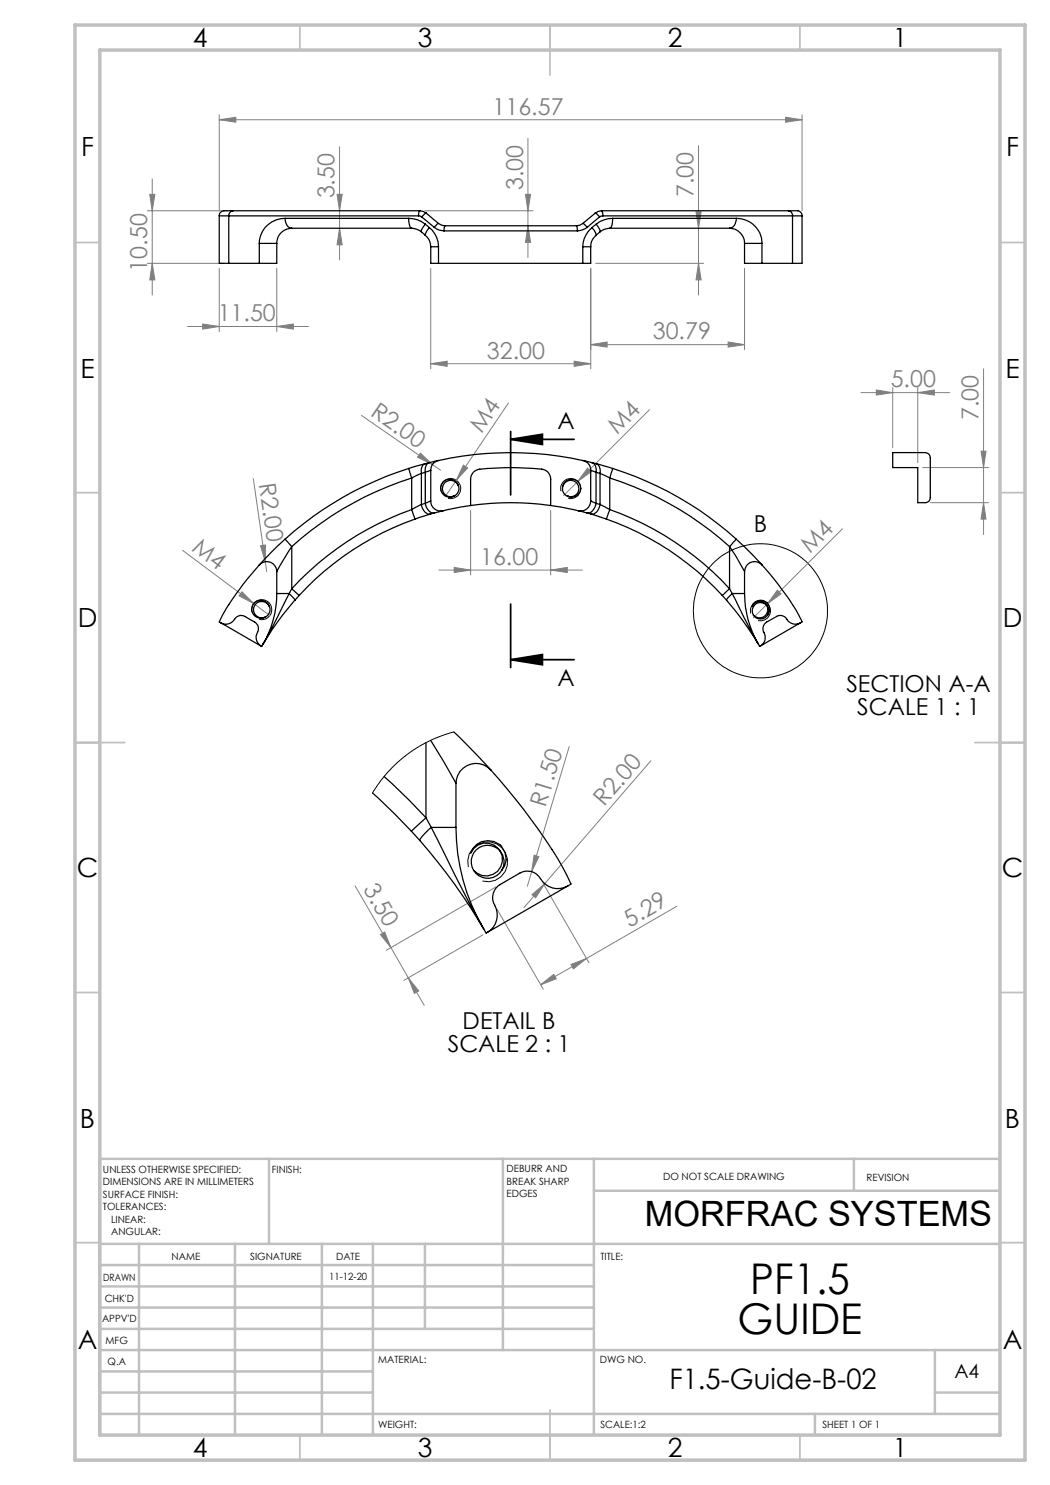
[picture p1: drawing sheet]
<svg xmlns="http://www.w3.org/2000/svg" width="210mm" height="297mm" viewBox="0 0 210 297" stroke-linecap="round" stroke-linejoin="round" font-family="sans-serif">
<g fill="none" stroke="#000" stroke-width=".2">
<path d="M88.2 98.2a2 2 0 0 1 1.8-2.5 2 2 0 0 1 2.1 2.2 2 2 0 0 1-2.5 1.8M112.2 98.2a1.99 1.99 0 0 1 1.8-2.5 1.99 1.99 0 0 1 2.1 2.2 1.99 1.99 0 0 1-2.5 1.8M50.4 122.4a2 2 0 0 1 1.8-2.5 2 2 0 0 1 2.1 2.2 2 2 0 0 1-2.5 1.8M150.1 122.7a2 2 0 0 1 1.8-2.5 2 2 0 0 1 2.2 2.1 2 2 0 0 1-2.5 1.8M93.7 173.4a4 4 0 0 1 3.5-5 4 4 0 0 1 4.3 4.3 4 4 0 0 1-5 3.5"/>
<circle cx="152.1" cy="122.2" r="13.4"/>
</g>
<path d="M102.1 87.9h12.7M102.1 86.3v12.7M102.1 87.9l6.4-1v2zM102.1 120.8v12.7M102.1 131.9h12.7M102.1 131.9l6.4-1v2.1z" fill="none" stroke="#000" stroke-width=".35"/>
<g fill="none" stroke="#808080" stroke-width=".2">
<path d="M30 38.9h1l-.6 3.3zM30.4 35.8v23.2M43.9 24l3.3-.5v.9zM43.9 23v19.2M43.9 24h116.5M67.4 38.9h1l-.5 3.3zM67.9 29.3v22.7M105.1 38.9h1l-.5 3.3zM105.6 27.7v23.8M139.7 29.1v29.9M157.1 23.5l3.3 .5-3.3 .4zM160.4 23v19.2"/>
<path d="M29.5 42.2h16.1M29.5 52.7h15.3M30.4 52.7l.6 3.3h-1zM43.9 53.7v12.6M55.4 53.7v12.6M67.9 45.6l.5 3.4h-1zM85 42.2h21.6M86.1 53.7v20.1M105.6 45.2l.5 3.3h-1zM118.1 53.7v20.1M119.1 52.7h21.6M139.2 42.4h1l-.5 3.2z"/>
<path d="M139.7 52.7l.5 3.3h-1zM148.9 53.7v16.2M37.5 65.3h24.2M40.5 64.8l3.4 .5-3.4 .5zM55.4 65.3l3.3-.5v1zM86.1 72.7l3.3-.5v1.1zM86.1 72.7h32M114.8 72.2l3.3 .5-3.3 .6zM118.1 68.9l3.3-.5v1zM118.1 68.9h30.8M145.6 68.4l3.3 .5-3.3 .5zM172.2 78.5h17.7"/>
<path d="M175.3 78l3.2 .5-3.2 .5zM178.5 77.5v12M183.6 78.5l3.3-.5v1zM183.6 77.5v15M196.7 73.8v33.1M50.7 95.7l2.6 18.6M72.3 83.1l14.2 9.8M84.1 90.6l2.4 2.3-3-1.5zM86.5 92.9l1.6 1.1M91.3 96.1l-2.3 3.3M92.7 93l.8 .6-2.2 2.5zM101.7 80.6l-10.4 15.5"/>
<path d="M117.5 93.6l.8 .7-2.8 2zM129.9 81.9l-17.2 17.2M184.5 93.5h13.2M196.2 90.2h1l-.5 3.3zM36.5 110.1l14.3 10.6M48.4 118.4l2.4 2.3-3-1.5zM52.1 109.1l1-.1v3.4zM87.8 114h28.7M90.8 113.5l3.3 .5-3.3 .5zM94.1 102.1v12.9M110.1 114l3.4-.5v1zM110.1 102.1v12.9"/>
<path d="M155.5 118l.7 .8-2.7 2zM168.5 105.8l-17.8 17.8M186.1 100.5h11.6M196.7 100.5l.5 3.3h-1zM50.8 120.7l3.1 2.4M113.8 149.3l-7.5 25M130.2 152.1l-25.4 29.4M71 177.2l7.2 12.3M99.2 177.4l-21.9 12.6M106.3 174.3l-.8 2.9M106.4 178.9l2.5-2.2-1.8 2.9zM106.8 171l1 .3-1.5 3z"/>
<path d="M108.6 176.6l9.2 15.9M76.1 186.9l.8-.5 1.3 3.1zM78.2 189.5l6.6 11.6M81.7 195.6l2 2.6-.8 .5zM96.6 187l-15.8 9.1M99.4 181.9l9.3 15.9M108.1 197l2.6-2.1 .6 .9zM114.2 192.9l3.1-1.2-2.6 2.1zM117.3 191.7l-9.2 5.3M135.4 181.3l-18.1 10.4"/>
</g>
<g fill="none" stroke="#c0c0c0" stroke-width=".35">
<path d="M60 5v5M110 5v10M160 5v5M15 48.5h5M200 48.5h5M15 98.5h5M200 98.5h5M15 148.5h10M195 148.5h10M15 198.5h5M200 198.5h5M15 248.5h5"/>
<path d="M200 248.5h5M60 287v5M110 282v10M160 287v5"/>
</g>
<g fill="none" stroke="#c0c0c0" stroke-width=".5">
<path d="M53.8 231.8v17M100.6 231.8v38.2M118.8 231.8v55.2M118.8 238.2h81.2M170.8 231.8v6.4M200 231.8h-180v55.2M20 248.8h180M20 257.3h98.8M20 253h98.8M27.8 248.8v38.2M47 248.8v38.2M64.4 248.8v38.2"/>
<path d="M74.6 248.8v38.2M85 248.8v17M20 265.8h98.8M20 261.5h98.8M20 278.5h54.6M20 274.3h54.6M20 270h180M187 278.5h13M187 270v12.8M20 282.8h180M163 282.8v4.2"/>
</g>
<path d="M15 5h190v287h-190zM20 10h180v277h-180z" fill="none" stroke="#c0c0c0" stroke-width=".7"/>
<path d="M102.1 87.9l6.4-1v2zM102.1 131.9l6.4-1v2.1z" fill="#000"/>
<g fill="#808080">
<path d="M52.1 109.1l1-.1v3.4z"/>
<path d="M48.4 118.4l2.4 2.3-3-1.5z"/>
<path d="M84.1 90.6l2.4 2.3-3-1.5z"/>
<path d="M155.5 118l.7 .8-2.7 2z"/>
<path d="M117.5 93.6l.8 .7-2.8 2z"/>
<path d="M106.4 178.9l2.5-2.2-1.8 2.9z"/>
<path d="M92.7 93l.8 .6-2.2 2.5z"/>
<path d="M106.8 171l1 .3-1.5 3z"/>
<path d="M183.6 78.5l3.3-.5v1zM175.3 78l3.2 .5-3.2 .5z"/>
<path d="M86.1 72.7l3.3-.5v1.1zM114.8 72.2l3.3 .5-3.3 .6zM118.1 68.9l3.3-.5v1zM145.6 68.4l3.3 .5-3.3 .5zM43.9 24l3.3-.5v.9zM157.1 23.5l3.3 .5-3.3 .4zM40.5 64.8l3.4 .5-3.4 .5zM55.4 65.3l3.3-.5v1z"/>
<path d="M108.1 197l2.6-2.1 .6 .9zM114.2 192.9l3.1-1.2-2.6 2.1z"/>
<path d="M196.7 100.5l.5 3.3h-1zM196.2 90.2h1l-.5 3.3z"/>
<path d="M105.1 38.9h1l-.5 3.3zM105.6 45.2l.5 3.3h-1zM139.2 42.4h1l-.5 3.2zM139.7 52.7l.5 3.3h-1zM67.4 38.9h1l-.5 3.3zM67.9 45.6l.5 3.4h-1zM30 38.9h1l-.6 3.3zM30.4 52.7l.6 3.3h-1z"/>
<path d="M76.1 186.9l.8-.5 1.3 3.1zM81.7 195.6l2 2.6-.8 .5z"/>
<path d="M90.8 113.5l3.3 .5-3.3 .5zM110.1 114l3.4-.5v1z"/>
</g>
<g fill="none" stroke="#000" stroke-width=".25">
<path d="M43.9 43.2h1.9M43.9 43.2v9.5h1.9M45.8 52.7h6.1M45.8 43.2h37.9M45.8 43.2v9.5M46.6 42.2a.98 .98 0 0 0-.8 1M46.6 42.2h37.4M46.6 42.2h-.8a1.87 1.87 0 0 0-1.9 .6v.4M51.9 48.7h3.5M51.9 48.7v4M55.4 48.7v4h-3.5M57 43.7h24.7"/>
<path d="M57 43.7a5 5 0 0 0-5.1 5M57 43.7a1.72 1.72 0 0 0 1.3 1.9M58.3 45.6h24M58.3 45.6a3 3 0 0 0-2.9 3.1M81.7 43.7a5.2 5.2 0 0 1 3.4 1.1M81.7 43.7a2.08 2.08 0 0 0 .6 1.9M82.3 45.6a3.6 3.6 0 0 1 2 .8M83.7 43.2l.6 .2M84 42.2l-.3 1M84 42.2l.7 .1 .6 .3M84.3 46.4l.8 .7M84.3 43.4l2.6 2.1"/>
<path d="M85.1 47.1a2.81 2.81 0 0 1 1 2.3M85.1 44.8a2.19 2.19 0 0 0-.8 1.6M85.1 44.8l.8 .7M85.3 42.6l-.4 .2-.6 .6M85.3 42.6l2.4 2.1M85.9 45.5a4.9 4.9 0 0 1 1.8 3.9M85.9 45.5l-.6 .8-.2 .8M86.1 49.4h1.6M86.1 49.4v3.3h1.6M86.9 45.5a2.99 2.99 0 0 0 1.9 .7M87.7 52.7h28.9M87.7 44.7l-.8 .8"/>
<path d="M87.7 44.7l.6 .3 .7 .2M87.7 49.4v3.3M88.8 46.2h26.7M89 45.2l-.2 1M89 45.2h26.3M115.3 45.2l.2 1M116.6 44.7l-.6 .3-.7 .2M116.6 44.7l.8 .8M116.6 49.4h1.5M116.6 49.4v3.3M117.4 45.5a3.6 3.6 0 0 1-1.9 .7M118.1 49.4v3.3h-1.5"/>
<path d="M118.4 45.5a5.2 5.2 0 0 0-1.8 3.9M118.4 45.5a2.22 2.22 0 0 1 .8 1.6M119 42.6l-2.4 2.1M119 42.6l.4 .2 .5 .6M119.2 47.1a2.87 2.87 0 0 0-1.1 2.3M119.2 44.8a2.19 2.19 0 0 1 .8 1.6M119.2 44.8l-.8 .7M119.9 43.4l-2.5 2.1M120 46.4l-.8 .7M120.3 42.2l-.7 .1-.6 .3M120.3 42.2l.2 .3 .1 .7M120.3 42.2h37.4"/>
<path d="M120.6 43.2l-.7 .2M120.6 43.2h37.9M122 45.6a3.4 3.4 0 0 0-2 .8M122 45.6h23.9M122.6 43.7h24.6M122.6 43.7a5.4 5.4 0 0 0-3.4 1.1M122.6 43.7l-.2 1.4-.4 .5M145.9 45.6a3.1 3.1 0 0 1 3 3.1M147.2 43.7a5 5 0 0 1 5.2 5M147.2 43.7a1.72 1.72 0 0 1-1.3 1.9M148.9 48.7h3.5M148.9 48.7v4h3.5"/>
<path d="M152.4 52.7h6.1M152.4 48.7v4M157.7 42.2a.92 .92 0 0 1 .8 1M157.7 42.2h.7a2.1 2.1 0 0 1 1.9 .4l.1 .6M158.5 43.2h1.9M158.5 43.2v9.5M160.4 43.2v9.5h-1.9M81.7 93.7l.6 1.9M81.7 93.7a67.3 67.3 0 0 0-24.7 14.1M82.3 95.6a66.2 66.2 0 0 0-24 13.7M82.3 95.6v6.3M84.3 94.7l-2 .9"/>
<path d="M84.3 94.7v6.2M85.1 92.7a1.62 1.62 0 0 0-.8 2M85.1 92.7l-3.4 1M85.1 94.5v6.2M85.1 94.5l-.8 .2M85.9 92.5a1.68 1.68 0 0 0-.8 2M85.9 92.5l-.8 .2M86.1 94l-1 .5M86.1 94v6.2M87.7 92.1a1.9 1.9 0 0 0-1.6 1.9M87.7 92.1a66.4 66.4 0 0 1 28.9 0M87.7 92.1l-1.8 .4"/>
<path d="M90.8 99.2l-.6 .1M91.7 97.1a1.64 1.64 0 0 0-2.2-.9 1.64 1.64 0 0 0-.9 2.2 1.64 1.64 0 0 0 2.2 .8M91.7 97.1a1.81 1.81 0 0 0-2.4-1.2 1.81 1.81 0 0 0-1 2.5 1.81 1.81 0 0 0 2.5 .8M91.7 97.1a1.64 1.64 0 0 1-.9 2.1M112.6 97.3a1.65 1.65 0 0 1 2.1-1.2 1.65 1.65 0 0 1 1 2.2 1.65 1.65 0 0 1-2.2 .9M113.4 99.2l.3 .1M116.6 92.1a1.97 1.97 0 0 1 1.5 1.9M116.6 92.1l1.8 .4M118.1 94l1.1 .5M118.1 94v6.2M118.4 92.5a1.58 1.58 0 0 1 .8 2M118.4 92.5l.8 .2"/>
<path d="M119.2 94.5v6.2M119.2 94.5l.8 .2M119.2 92.7a1.62 1.62 0 0 1 .8 2M119.2 92.7l3.4 1M120 94.7l2 .9M120 94.7v6.2M122 95.6a65.7 65.7 0 0 1 23.9 13.7M122 95.6v6.3M122.6 93.7l-.6 1.9M122.6 93.7a67.5 67.5 0 0 1 24.6 14.1M178.5 90.5h6.6a1.02 1.02 0 0 1 1 1v8a.97 .97 0 0 1-1 1h-1.5v-7h-5.1zM51.9 113a46 46 0 0 0-8 11.4l.3 .2"/>
<path d="M51.9 113a2 2 0 0 1 2.2-.5 2 2 0 0 1 1.3 1.8M55.4 118.7a20.3 20.3 0 0 1-2.8 10.2M55.4 118.7h2.4M55.4 114.3v4.4M57 107.8l1.3 1.5M57 107.8l-5.1 5.2M57.8 118.7l-5.2 10.2M57.8 118.7l1.2 1.3M58.3 109.3l-2.9 5M58.3 117.8l1.5 1.3M58.3 109.3v8.5M58.3 117.8l-.5 .9"/>
<path d="M59.8 119.1l-.8 .9M82.3 101.9l.7 1.9M82.3 101.9a59.4 59.4 0 0 0-24 15.9M83 103.8a57.3 57.3 0 0 0-23.2 15.3M84.3 100.9a1.84 1.84 0 0 0 1.8 1.9M84.3 100.9l-2 1M85.1 100.7a1.9 1.9 0 0 0 1.8 1.9M85.1 100.7l-.8 .2M86.1 102.8l-3.1 1M86.1 100.2a2 2 0 0 0 2.5 2M86.1 100.2l-1 .5M86.9 102.6l-.8 .2"/>
<path d="M88.6 102.2l-1.7 .4M94.1 101.1v-5.3a1.99 1.99 0 0 1 1.9-2 57.8 57.8 0 0 1 12.7 .1 1.99 1.99 0 0 1 1.4 1.9v5.3M94.1 101.1l-5.5 1.1M94.1 101.1a57.1 57.1 0 0 1 16 0M110.1 101.1l5.6 1.1M115.7 102.2l1.7 .4M117.4 102.6l.8 .2M118.1 100.2a2.03 2.03 0 0 1-2.4 2M118.1 100.2l1.1 .5M118.2 102.8l3.1 1M119.2 100.7a1.91 1.91 0 0 1-1.8 1.9M119.2 100.7l.8 .2"/>
<path d="M120 100.9a1.84 1.84 0 0 1-1.8 1.9M120 100.9l2 1M121.3 103.8a57.3 57.3 0 0 1 23.2 15.3M122 101.9l-.7 1.9M122 101.9a59.6 59.6 0 0 1 23.9 15.9M144.5 119.1l.8 .9M145.9 109.3l3 5M145.9 117.8l-1.4 1.3M145.9 117.8l.5 .9M145.9 109.3v8.5M146.4 118.7l-.8 .9-.3 .4M146.4 118.7h2.5"/>
<path d="M146.4 118.7l5.1 9.9M147.2 107.8l-1.3 1.5M147.2 107.8l5.2 5.2M148.9 118.7a19.9 19.9 0 0 0 2.8 10.2M148.9 114.3v4.4M152.4 113a2.01 2.01 0 0 0-2.2-.5 2.01 2.01 0 0 0-1.3 1.8M152.4 113a46 46 0 0 1 8 11.4l-.3 .2M44.2 124.6a2.09 2.09 0 0 0 2.9-1l.7-.4h.9l2.2 1.2a1.62 1.62 0 0 1 .4 2.5 2.03 2.03 0 0 0 .9 2.3M44.2 124.6l8 4.6M52.6 128.9l-.2 .4-.2-.1M53 123.5l-.6 .1M53.9 121.3a1.65 1.65 0 0 0-2.2-.9 1.65 1.65 0 0 0-.9 2.2 1.65 1.65 0 0 0 2.2 .9"/>
<path d="M53.9 121.3a1.82 1.82 0 0 0-2.4-1.1 1.82 1.82 0 0 0-1 2.4 1.82 1.82 0 0 0 2.5 .9M53.9 121.3a1.7 1.7 0 0 1-.9 2.2M59 120a55.3 55.3 0 0 0-6.4 8.9M145.3 120a61.9 61.9 0 0 1 6.4 8.9M151.7 128.9l.2 .4 .1-.1M153.4 121.1a1.67 1.67 0 0 0-3 .2 1.82 1.82 0 0 1 2.6-1 1.82 1.82 0 0 1 .5 2.7M153.4 121.1a1.73 1.73 0 0 1 .1 1.9M153.4 121.1a1.65 1.65 0 0 0-2.5-.1 1.65 1.65 0 0 0 .2 2.5 1.65 1.65 0 0 0 2.4-.5M153.4 121.1a1.66 1.66 0 0 1-.5 2.2 1.66 1.66 0 0 1-2.2-.3M160.1 124.6a2.04 2.04 0 0 1-2.9-1l-.7-.4h-.9l-2.3 1.2a1.69 1.69 0 0 0-.4 2.5l.1 .3a1.94 1.94 0 0 1-1 2M160.1 124.6l-8.1 4.6M74.5 158.6l4.5 4.3 3.3 3.3"/>
<path d="M76.8 155.3l5 4.8 3.4 3.4M85.2 148.5v15M86.1 148.1l2.5 4 2.6 4.6M90.8 146.4l7.4 7.6M91.2 156.7v8.8M98.2 154a4 4 0 0 0-4.4-1 4 4 0 0 0-2.6 3.7M98.2 154a101.3 101.3 0 0 1 15.6 21.9l.4 .9-.6 .4M82.3 166.2l1.7 1.9M84 168.1a114.8 114.8 0 0 1 12.7 17.7M85.2 163.5l-2.9 2.7M85.2 163.5l1.1 2M86.3 165.5a6.9 6.9 0 0 0-2.3 2.6"/>
<path d="M86.3 165.5h4.9M86.3 165.5l1.2 2.3a306.4 306.4 0 0 0 8.9 17.4M91.2 165.5a40 40 0 0 0 5.5 20.3M100 170.2a3.3 3.3 0 0 0-5.8 .4 3.6 3.6 0 0 1 5.1-2.1 3.6 3.6 0 0 1 1.1 5.5M100 170.2a3.3 3.3 0 0 1 .4 3.8M100 170.2a3.3 3.3 0 0 0-4.9-.1 3.3 3.3 0 0 0 .5 4.9 3.3 3.3 0 0 0 4.8-1M100 170.2a3.3 3.3 0 0 1-.9 4.4 3.3 3.3 0 0 1-4.4-.5M113.6 177.2a4.2 4.2 0 0 1-5.9-1.9 2.94 2.94 0 0 0-3.7-.7l-4 2.3a3 3 0 0 0-1.1 4.1 4 4 0 0 1-1.4 5.5M113.6 177.2l-16.1 9.3M96.7 185.8l.5 .8 .3-.1"/>
<circle cx="114.3" cy="97.6" r="1.82"/>
</g>
<path d="M90.8 146.4l-1.9 .5-2.9 1.2-2 1.1-2.3 1.5-2 1.6-2.1 2.1-1.4 1.7-1.7 2.5" fill="none" stroke="#000" stroke-width=".2"/>
<g font-size="8.5">
<text x="150" y="258.8">PF1.5</text>
<text x="147.5" y="266.9">GUIDE</text>
</g>
<text font-size="7" x="129" y="245.2">MORFRAC SYSTEMS</text>
<text font-size="5.6" x="133.9" y="277.9">F1.5-Guide-B-02</text>
<g font-size="5.3">
<text x="38.5" y="9.5">4</text>
<text x="83.5" y="9.5">3</text>
<text x="133.6" y="9.5">2</text>
<text x="178.6" y="9.5">1</text>
<text x="16.2" y="31.3">F</text>
<text x="201.2" y="31.3">F</text>
<text x="16.1" y="75.5">E</text>
<text x="201.1" y="75.5">E</text>
<text x="15.5" y="125.5">D</text>
<text x="200.5" y="125.5">D</text>
<text x="15.4" y="175.5">C</text>
<text x="200.4" y="175.5">C</text>
<text x="16" y="225.5">B</text>
<text x="201" y="225.5">B</text>
<text x="15.5" y="269.8">A</text>
<text x="200.5" y="269.8">A</text>
<text x="38.5" y="291.5">4</text>
<text x="83.5" y="291.5">3</text>
<text x="133.6" y="291.5">2</text>
<text x="178.6" y="291.5">1</text>
</g>
<g font-size="4.7" fill="#808080">
<text x="98.5" y="22.9">116.57</text>
<text x="66.9" y="39.7" transform="rotate(-90 66.9 39.7)">3.50</text>
<text x="104.6" y="38" transform="rotate(-90 104.6 38)">3.00</text>
<text x="138.7" y="39.5" transform="rotate(-90 138.7 39.5)">7.00</text>
<text x="29.5" y="54.3" transform="rotate(-90 29.5 54.3)">10.50</text>
<text x="43.5" y="64.3">11.50</text>
<text x="97.4" y="71.7">32.00</text>
<text x="130.5" y="67.9">30.79</text>
<text x="178.1" y="77.5">5.00</text>
<text x="73.9" y="83" transform="rotate(35 73.9 83)">R2.00</text>
<text x="96.4" y="86.8" transform="rotate(-56 96.4 86.8)">M4</text>
<text x="123.4" y="87" transform="rotate(-45 123.4 87)">M4</text>
<text x="195.7" y="84.1" transform="rotate(-90 195.7 84.1)">7.00</text>
<text x="51.8" y="96.8" transform="rotate(82 51.8 96.8)">R2.00</text>
<text x="38.2" y="110" transform="rotate(37 38.2 110)">M4</text>
<text x="96" y="113">16.00</text>
<text x="162.1" y="110.8" transform="rotate(-45 162.1 110.8)">M4</text>
<text x="109.1" y="161.7" transform="rotate(-73 109.1 161.7)">R1.50</text>
<text x="120.8" y="161.4" transform="rotate(-49 120.8 161.4)">R2.00</text>
<text x="72.6" y="177.8" transform="rotate(60 72.6 177.8)">3.50</text>
<text x="125.9" y="185.5" transform="rotate(-30 125.9 185.5)">5.29</text>
</g>
<g font-size="4.7">
<text x="111.5" y="85.8">A</text>
<text x="150.8" y="106.4">B</text>
<text x="111.5" y="137.3">A</text>
<text x="169.3" y="138.4">SECTION A-A</text>
<text x="171.4" y="142.9">SCALE 1 : 1</text>
<text x="92.5" y="205.8">DETAIL B</text>
<text x="89.5" y="210.3">SCALE 2 : 1</text>
</g>
<text font-size="3.9" x="190.9" y="275.5">A4</text>
<g font-size="2">
<text x="20.6" y="234.6">UNLESS OTHERWISE SPECIFIED:</text>
<text x="20.6" y="237.1">DIMENSIONS ARE IN MILLIMETERS</text>
<text x="20.6" y="239.6">SURFACE FINISH:</text>
<text x="54.4" y="234.6">FINISH:</text>
<text x="101.3" y="234.5">DEBURR AND</text>
<text x="101.3" y="237">BREAK SHARP</text>
<text x="101.3" y="239.5">EDGES</text>
<text x="132.6" y="236">DO NOT SCALE DRAWING</text>
<text x="173.3" y="236.2">REVISION</text>
<text x="20.6" y="242.1">TOLERANCES:</text>
<text x="22.2" y="244.6">LINEAR:</text>
<text x="22.2" y="247.1">ANGULAR:</text>
<text x="34.3" y="252">NAME</text>
<text x="50" y="251.9">SIGNATURE</text>
<text x="67.2" y="251.9">DATE</text>
<text x="120.1" y="251.9">TITLE:</text>
<text x="20.6" y="256.1">DRAWN</text>
<text x="65.8" y="255.9">11-12-20</text>
<text x="20.9" y="260.3">CHK'D</text>
<text x="20.4" y="264.4">APPV'D</text>
<text x="21.1" y="268.8">MFG</text>
<text x="21.5" y="273">Q.A</text>
<text x="75.6" y="272.5">MATERIAL:</text>
<text x="120" y="272.5">DWG NO.</text>
<text x="75.6" y="285.5">WEIGHT:</text>
<text x="120.1" y="285.6">SCALE:1:2</text>
<text x="164.5" y="285.6">SHEET 1 OF 1</text>
</g>
</svg>
